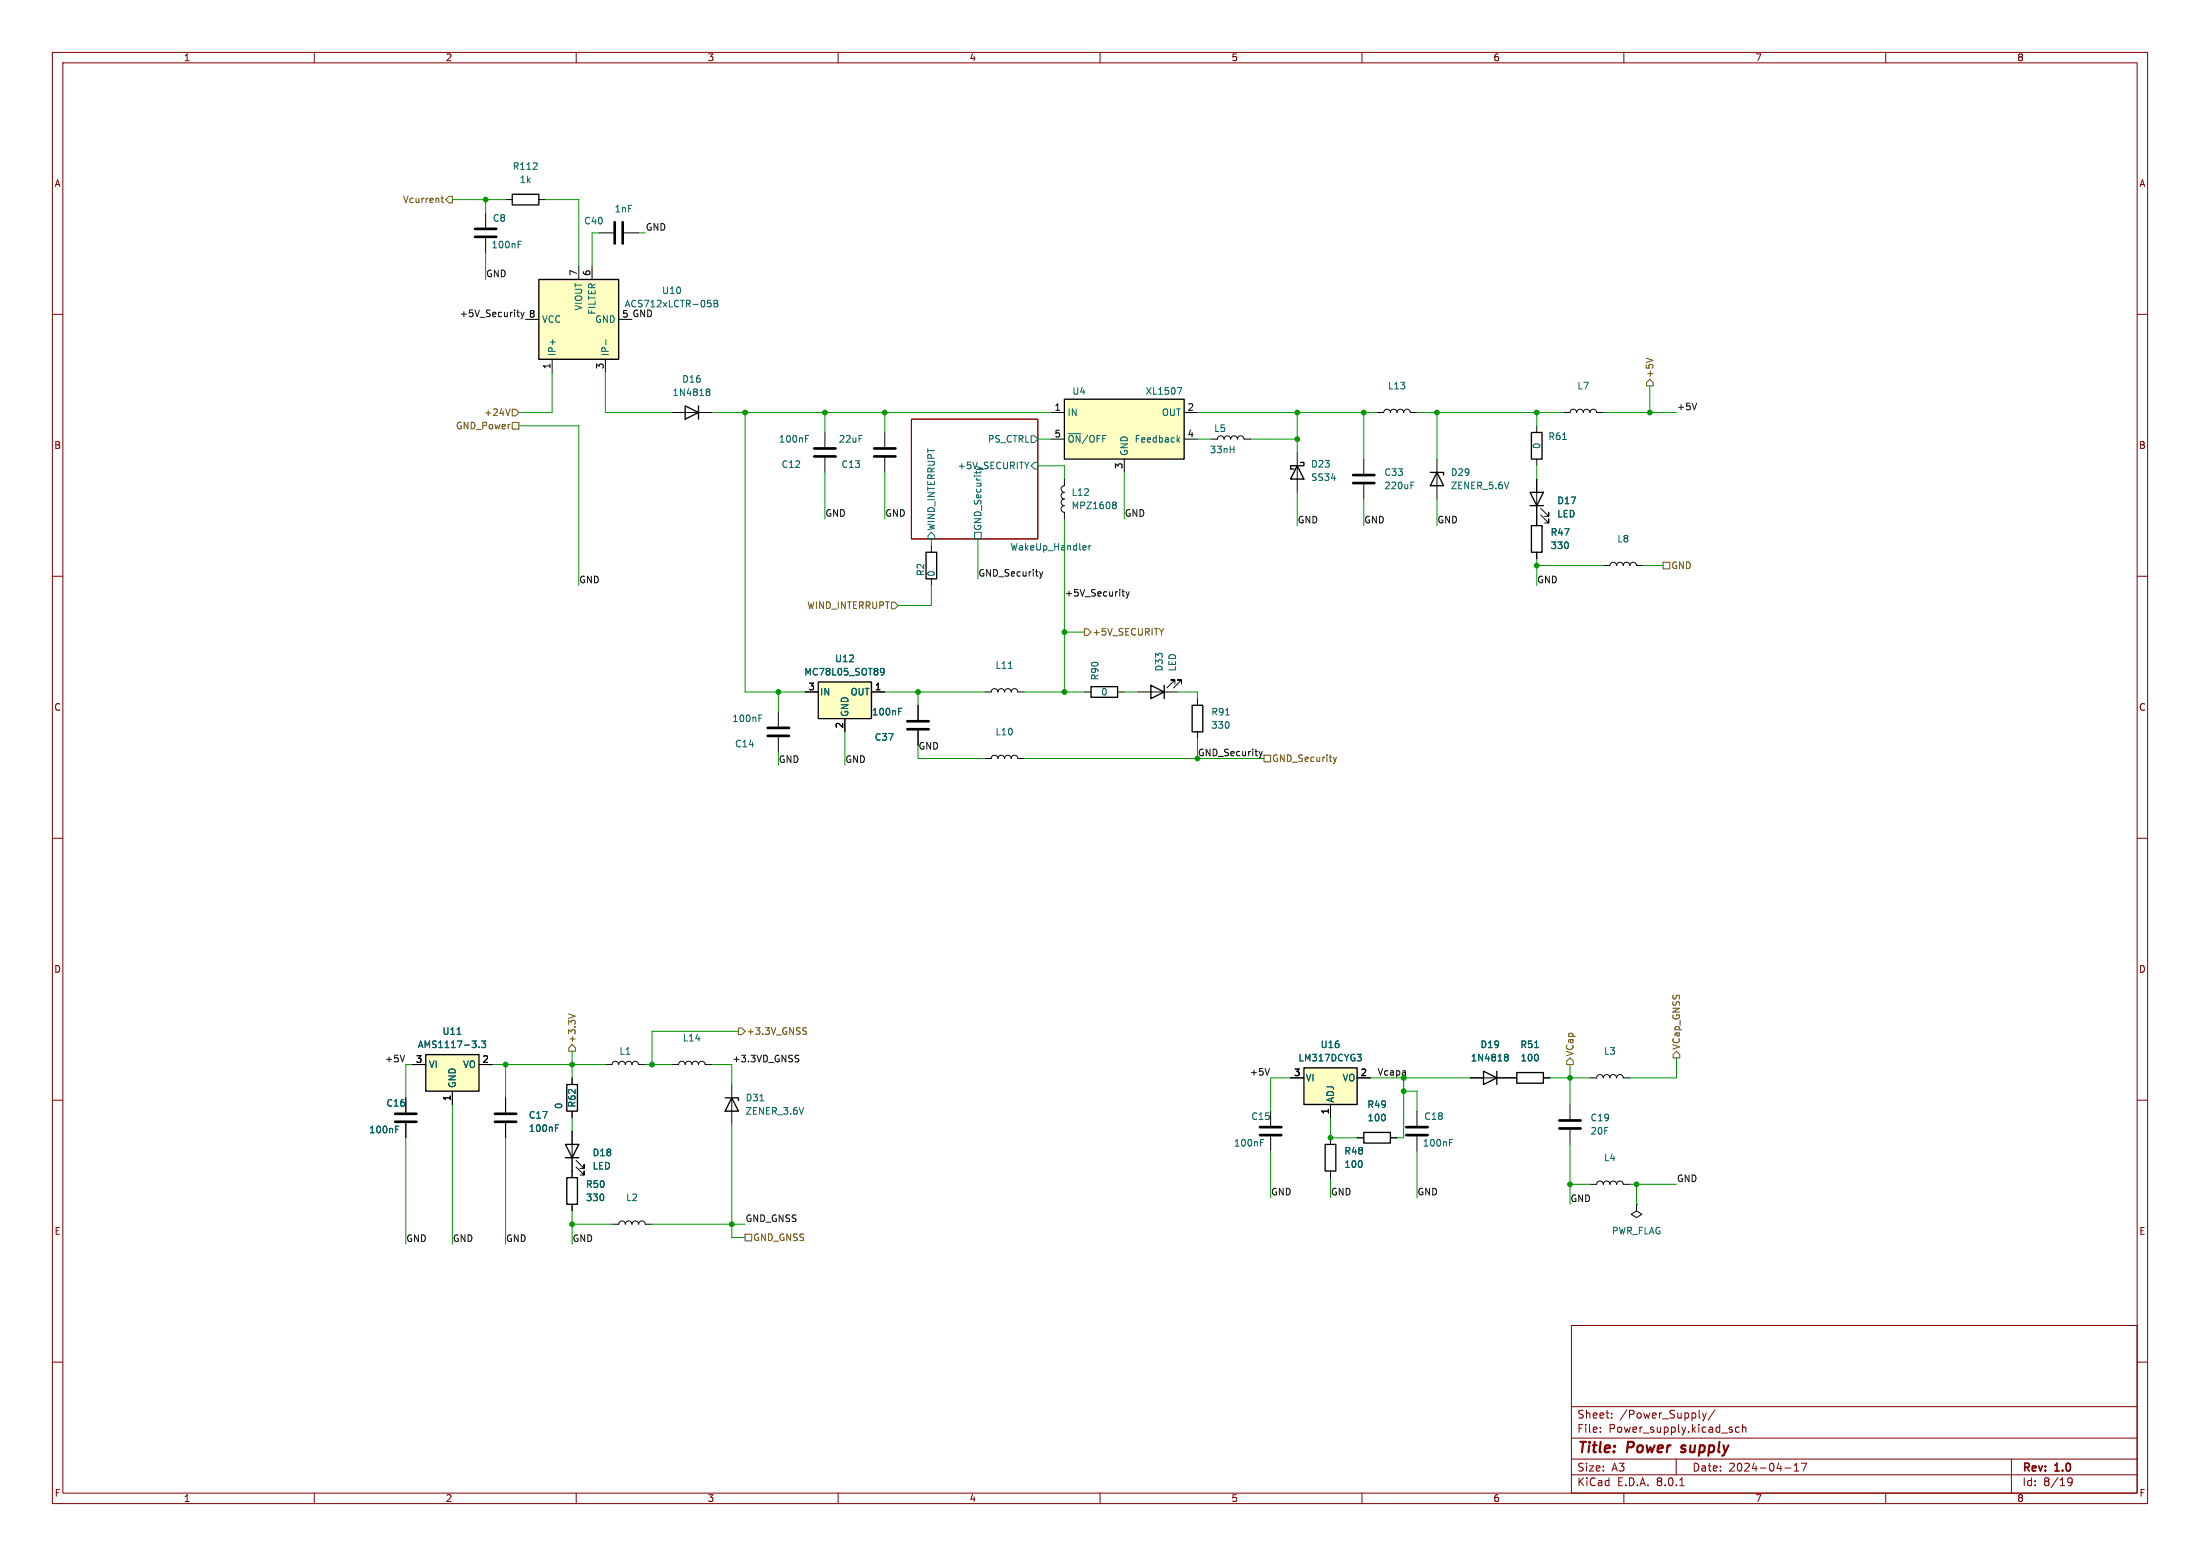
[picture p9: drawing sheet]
<svg xmlns="http://www.w3.org/2000/svg" width="420mm" height="297mm" viewBox="0 0 420 297" stroke-linecap="round" stroke-linejoin="round" font-family="sans-serif">
<g fill="none" stroke="#840000" stroke-width=".19">
<path d="M10 10h400v277h-400zM12 12h396v273h-396zM60 10v2M110 10v2M160 10v2M210 10v2M260 10v2M310 10v2M360 10v2M10 60h2M408 60h2M174 80h24.1v22.9h-24.1z"/>
<path d="M10 110h2M408 110h2M10 160h2M408 160h2M10 210h2M408 210h2M10 260h2M300 253h108v32h-108zM408 260h2M300 278.5h108M300 274.5h108M300 268.5h108"/>
<path d="M305.5 273.2v.2M305.5 272.5v.1M307.7 270.5v.2M307.7 269.8v.1M320 278.5v3M325 269.7l.4 1M325.4 270.7l-.4 .5M325.7 269.7l-.3 1M327.4 269.1l-1.3 1.9M330.7 273v.3M332 272.5l-.4-.1-.3 .3 .1 .6h.6M332.7 272.5l.2-.1 .3 .1 .1 .9"/>
<path d="M332.7 271.9v1.5M342.5 279.7l.4-.4v1.5M343.9 279.3h1l-.7 1.5M384 278.5v6.5M60 285v2M110 285v2M160 285v2M210 285v2M260 285v2M300 281.5h108M310 285v2M320.7 283.6h.8"/>
<path d="M340.7 280.2h1.2M342.5 280.8h.9M360 285v2M394.7 282.4l.3-.3 .5 .1a.99 .99 0 0 1-.3 1.4h-.3M394.7 282.7l.3 .3 .4-.1 .2-.2"/>
</g>
<path d="M320.9 277.1l.2 .1M321.1 276l-.1 .3 .1 .1" fill="none" stroke="#840000" stroke-width=".4"/>
<path d="M196.8 83.2h.7l.6 .6-.6 .7h-.7zM197.5 88.3h.6v1.2h-.6l-.7-.6zM177.8 101.6l.6 .6v.7h-1.2v-.7zM186.1 101.6h1.2v1.3h-1.2zM207.9 104.1v.9M208.2 104.1l-.3 .3" fill="none" stroke="#006464" stroke-width=".19"/>
<path d="M102.9 53.3h15.2v15.3h-15.2z" fill="#ffffc2"/>
<path d="M97.8 37.1h5.1v2h-5.1zM102.9 53.3h15.2v15.3h-15.2zM130.8 77.5l2.5 1.2-2.5 1.3zM133.3 77.5v2.5M208.3 131.1h5.1v2h-5.1zM253 218.4h2v5.1h-2zM260.3 216.2h5.1v2h-5.1zM283.2 204.5l2.5 1.2-2.5 1.3zM285.7 204.5v2.5M289.6 204.7h5v2.1h-5z" fill="none" stroke="#000" stroke-width=".25"/>
<g fill="none" stroke="#000" stroke-width=".19">
<path d="M96.5 38.1h1.3M102.9 38.1h1.2M92.7 40.6v2.8M92.7 45.5v2.8M110.5 50.8v2.5M113 50.8v2.5M114.3 44.5h2.8M119.1 44.5h2.8M100.3 61h2.6M105.4 68.6v2.5M115.6 68.6v2.5M118.1 61h2.5"/>
<path d="M128.3 78.7h7.6M157.5 82.6v2.7M157.5 87.4v2.8M168.9 82.6v2.7M168.9 87.4v2.8M148.6 135.9v2.8M207 132.1h1.3M213.4 132.1h1.2M148.6 140.7v2.8M188 144.8h1.2a.64 .64 0 0 1 .7-.7 .64 .64 0 0 1 .6 .7 .64 .64 0 0 1 .6-.7 .64 .64 0 0 1 .7 .7 .64 .64 0 0 1 .6-.7 .64 .64 0 0 1 .6 .7 .64 .64 0 0 1 .7-.7 .64 .64 0 0 1 .6 .7h1.3M115.6 203.2h1.2a.64 .64 0 0 1 .7-.6 .64 .64 0 0 1 .6 .6 .64 .64 0 0 1 .6-.6 .64 .64 0 0 1 .7 .6 .64 .64 0 0 1 .6-.6 .64 .64 0 0 1 .6 .6 .64 .64 0 0 1 .7-.6 .64 .64 0 0 1 .6 .6h1.3M128.3 203.2h1.2a.64 .64 0 0 1 .7-.6 .64 .64 0 0 1 .6 .6 .64 .64 0 0 1 .6-.6 .64 .64 0 0 1 .7 .6 .64 .64 0 0 1 .6-.6 .64 .64 0 0 1 .6 .6 .64 .64 0 0 1 .7-.6 .64 .64 0 0 1 .6 .6h1.3"/>
<path d="M242.6 212.1v2.8M242.6 216.9v2.8M254 217.2v1.2M259.1 217.2h1.2M265.4 217.2h1.3M270.5 212.1v2.8M270.5 216.9v2.8M280.7 205.7h8.9M294.6 205.7h1.3M299.7 210.8v2.8M299.7 215.6v2.8M303.5 205.7h1.3a.64 .64 0 0 1 .6-.6 .64 .64 0 0 1 .7 .6 .64 .64 0 0 1 .6-.6 .64 .64 0 0 1 .6 .6 .64 .64 0 0 1 .7-.6 .64 .64 0 0 1 .6 .6 .64 .64 0 0 1 .6-.6 .64 .64 0 0 1 .7 .6h1.2"/>
<path d="M116.8 233.7h1.3a.64 .64 0 0 1 .6-.7 .64 .64 0 0 1 .7 .7 .64 .64 0 0 1 .6-.7 .64 .64 0 0 1 .6 .7 .64 .64 0 0 1 .7-.7 .64 .64 0 0 1 .6 .7 .64 .64 0 0 1 .7-.7 .64 .64 0 0 1 .6 .7h1.3M254 223.5v1.3M303.5 226.1h1.3a.64 .64 0 0 1 .6-.7 .64 .64 0 0 1 .7 .7 .64 .64 0 0 1 .6-.7 .64 .64 0 0 1 .6 .7 .64 .64 0 0 1 .7-.7 .64 .64 0 0 1 .6 .7 .64 .64 0 0 1 .6-.7 .64 .64 0 0 1 .7 .7h1.2M312.4 229.9v1.2l1 .7-1 .6-1-.6 1-.7M312.4 229.9h.1"/>
</g>
<g fill="none" stroke="#006464" stroke-width=".19">
<path d="M98.9 46.7h.4M98.9 46h.6M135.1 57.3h.6M135.5 57.8l.3 .2v.3l-.3 .3M136.3 57.3h.4l.3 .3-.3 .3 .3 .1v.3l-.2 .3h-.5zM136.3 57.9h.4M115.7 64.8v1M134.9 74.7l.1 .1M134.9 74.3l.4-.1 .2 .2v.1l-.2 .3M135 74.8h.3M135 74.8h-.1M135.3 74.8l.2 .2v.4l-.2 .1-.4-.1"/>
<path d="M153.8 83.7h.4M153.8 83.1h.6M144.9 137.1h.4M144.9 136.5h.6M293 200h.7M240.6 218.1h.5M240.6 217.5h.7M276.7 218.1h.4M276.7 217.5h.6M287.3 201.7l.1 .1M287.3 201.3l.4-.1 .2 .2v.1l-.2 .3M287.4 201.8h.3"/>
<path d="M287.4 201.8h-.1M287.7 201.8l.2 .2v.4l-.2 .1-.4-.1"/>
</g>
<g fill="none" stroke="#000" stroke-width=".51">
<path d="M90.7 45.2h4M90.7 43.7h4M117.3 42.4v4.1M118.9 42.4v4.1M155.4 87.1h4.1M155.4 85.6h4.1M166.9 87.1h4M166.9 85.6h4M146.6 138.9h4M146.6 140.5h4M240.5 216.7h4.1M240.5 215.1h4.1"/>
<path d="M268.5 216.7h4M268.5 215.1h4M297.7 215.4h4.1M297.7 213.9h4.1"/>
</g>
<path d="M248.9 203.8h10.2v7h-10.2z" fill="#ffffc2"/>
<path d="M227.6 134.6h2v5.1h-2zM248.9 203.8h10.2v7h-10.2z" fill="none" stroke="#000" stroke-width=".25"/>
<path d="M231.1 83.8h1.3a.64 .64 0 0 1 .6-.6 .64 .64 0 0 1 .7 .6 .64 .64 0 0 1 .6-.6 .64 .64 0 0 1 .6 .6 .64 .64 0 0 1 .7-.6 .64 .64 0 0 1 .6 .6 .64 .64 0 0 1 .7-.6 .64 .64 0 0 1 .6 .6h1.3M228.6 133.4v1.2M228.6 139.7v1.3M246.4 205.7h2.5M254 210.8v2.6M259.1 205.7h2.5" fill="none" stroke="#000" stroke-width=".19"/>
<path d="M234 136.5h.7M259.1 201.2h.8l-.5 .5M259.8 201.8v.6" fill="none" stroke="#006464" stroke-width=".19"/>
<path d="M203.2 76.2h22.9v11.4h-22.9z" fill="#ffffc2"/>
<g fill="none" stroke="#000" stroke-width=".25">
<path d="M203.2 76.2h22.9v11.4h-22.9zM247.6 88.9l1.3 2.5h-2.5zM248.3 88.3h.6v.6h-2.5v.6h.6M273 90.2h2.6v.5M274.3 90.2l1.3 2.5h-2.6zM292.1 94h2.5l-1.2 2.5zM292.1 96.5h2.5M292.4 82.6h2v5h-2zM292.4 100.3h2v5.1h-2zM219.7 130.8l2.5 1.3-2.5 1.3zM222.2 130.8v2.6M108.2 207h2v5.1h-2z"/>
<path d="M138.4 209.6h2.6v.5M139.7 209.6l1.3 2.5h-2.6zM108.2 224.8h2v5.1h-2z"/>
</g>
<g fill="none" stroke="#000" stroke-width=".19">
<path d="M200.7 78.7h2.5M226.1 78.7h2.5M262.9 78.7h1.3a.64 .64 0 0 1 .6-.6 .64 .64 0 0 1 .6 .6 .64 .64 0 0 1 .7-.6 .64 .64 0 0 1 .6 .6 .64 .64 0 0 1 .6-.6 .64 .64 0 0 1 .7 .6 .64 .64 0 0 1 .6-.6 .64 .64 0 0 1 .6 .6h1.3M298.4 78.7h1.3a.64 .64 0 0 1 .7-.6 .64 .64 0 0 1 .6 .6 .64 .64 0 0 1 .6-.6 .64 .64 0 0 1 .7 .6 .64 .64 0 0 1 .6-.6 .64 .64 0 0 1 .6 .6 .64 .64 0 0 1 .7-.6 .64 .64 0 0 1 .6 .6h1.3M200.7 83.8h2.5M203.2 91.4v1.3a.63 .63 0 0 0-.6 .6 .63 .63 0 0 0 .6 .7 .64 .64 0 0 0-.6 .6 .64 .64 0 0 0 .6 .6 .64 .64 0 0 0-.6 .7 .64 .64 0 0 0 .6 .6 .64 .64 0 0 0-.6 .6 .64 .64 0 0 0 .6 .7v1.3M214.6 87.6v2.6M226.1 83.8h2.5M247.6 86.4v7.6M260.3 87.6v2.8M260.3 92.5v2.8M274.3 87.6v7.7"/>
<path d="M293.4 81.3v1.3M293.4 87.6v1.3M293.4 91.4v8.9M294.1 98.3l1.6 1.5v-.7v.7h-.8M294.1 97l1.6 1.6v-.8v.8h-.8M293.4 105.4v1.3M306.1 108h1.2a.64 .64 0 0 1 .7-.7 .64 .64 0 0 1 .6 .7 .64 .64 0 0 1 .6-.7 .64 .64 0 0 1 .7 .7 .64 .64 0 0 1 .6-.7 .64 .64 0 0 1 .6 .7 .64 .64 0 0 1 .7-.7 .64 .64 0 0 1 .6 .7h1.3M175.3 134.6v2.8M175.3 139.4v2.8M188 132.1h1.2a.64 .64 0 0 1 .7-.7 .64 .64 0 0 1 .6 .7 .64 .64 0 0 1 .6-.7 .64 .64 0 0 1 .7 .7 .64 .64 0 0 1 .6-.7 .64 .64 0 0 1 .6 .7 .64 .64 0 0 1 .7-.7 .64 .64 0 0 1 .6 .7h1.3M217.2 132.1h7.6M224.3 130.6v-.8h-.8h.8l-1.5 1.5"/>
<path d="M225.6 130.6v-.8h-.8h.8l-1.6 1.5M109.2 205.7v1.3M109.2 212.1v1.3M139.7 207v7.6M109.2 223.5v1.3M109.2 229.9v1.2"/>
</g>
<g fill="none" stroke="#006464" stroke-width=".19">
<path d="M224.8 74h.8l-.5 1.3M212.6 95.8h.3l.2 .3-.2 .3M212.6 96.4h.3M212.9 96.4l.2 .2v.3l-.1 .1-.4 .1M224.8 83.9l.4 .5M225.2 83.6l-.5 .4M269.4 92.6h.4M269.4 92h.6M298.3 83.9h.7M171.6 135.8h.4M171.6 135.2h.6M192.5 127.6h.8"/>
<path d="M145.1 210.1h.7"/>
</g>
<path d="M258.3 92.2h4.1M258.3 90.7h4.1M173.2 139.2h4.1M173.2 137.7h4.1" fill="none" stroke="#000" stroke-width=".51"/>
<path d="M156.2 130.2h10.2v7h-10.2z" fill="#ffffc2"/>
<path d="M176.8 105.4h2v5.1h-2zM156.2 130.2h10.2v7h-10.2zM107.9 218.4h2.6l-1.3 2.6zM107.9 221h2.6" fill="none" stroke="#000" stroke-width=".25"/>
<path d="M177.8 104.1v1.3M177.8 110.5v1.3M153.7 132.1h2.5M161.3 137.2v2.5M166.4 132.1h2.5M77.5 209.6v2.7M77.5 214.4v2.8M96.5 209.6v2.7M96.5 214.4v2.8M109.2 215.9v7.6M110 222.8l1.5 1.5v-.8v.8h-.8M110 221.5l1.5 1.5v-.8v.8h-.8" fill="none" stroke="#000" stroke-width=".19"/>
<path d="M168.2 127.6h.3l.3 .2a.84 .84 0 0 1-.4 1h-.2M168.8 128.1l-.3 .3-.3-.1M75.5 215.6h.5M75.5 215h.7M106 215.3h.5M106 214.7h.6" fill="none" stroke="#006464" stroke-width=".19"/>
<path d="M75.4 214.1h4.1M75.4 212.6h4.1M94.5 214.1h4.1M94.5 212.6h4.1" fill="none" stroke="#000" stroke-width=".51"/>
<path d="M81.3 201.3h10.1v7h-10.1z" fill="#ffffc2"/>
<path d="M81.3 201.3h10.1v7h-10.1z" fill="none" stroke="#000" stroke-width=".25"/>
<g fill="none" stroke="#000" stroke-width=".19">
<path d="M293.4 91.4v2.6M293.4 96.5v3.8M293.4 105.4v1.3M153.7 132.1h2.5M161.3 137.2v2.5M166.4 132.1h2.5M175.3 134.6v2.8M175.3 139.4v2.8M77.5 209.6v2.7M77.5 214.4v2.8M78.7 203.2h2.6M86.4 208.3v2.5"/>
<path d="M91.4 203.2h2.6M96.5 209.6v2.7M96.5 214.4v2.8M109.2 205.7v1.3M109.2 212.1v1.3M109.2 215.9v2.5M246.4 205.7h2.5M254 210.8v2.6M254 217.2v1.2M259.1 205.7h2.5M259.1 217.2h1.2M265.4 217.2h1.3"/>
<path d="M280.7 205.7h2.5M285.7 205.7h3.9M294.6 205.7h1.3M109.2 221v3.8M109.2 229.9v1.2M254 223.5v1.3"/>
</g>
<g fill="none" stroke="#006464" stroke-width=".19">
<path d="M168.2 127.6h.3l.3 .2a.84 .84 0 0 1-.4 1h-.2M168.8 128.1l-.3 .3-.3-.1M171.6 135.8h.4M171.6 135.2h.6M87.3 197.4h.7M91.4 199.8v.2M91.9 198.7h.8l-.4 .5 .3 .1v.5l-.1 .2-.6-.2M293 200h.7M75.5 215.6h.5M75.5 215h.7M106 215.3h.5M106 214.7h.6"/>
<path d="M259.1 201.2h.8l-.5 .5M259.8 201.8v.6M287.3 201.7l.1 .1M287.3 201.3l.4-.1 .2 .2v.1l-.2 .3M287.4 201.8h.3M287.4 201.8h-.1M287.7 201.8l.2 .2v.4l-.2 .1-.4-.1"/>
</g>
<g fill="none" stroke="#725600" stroke-width=".19">
<path d="M84.2 37.8h.5M84.4 37.4v1.1l.3 .2M85.7 37.5h.7v1.2h-.7l-.6-.6zM97.4 78l-.4 1.3M97.8 78.1h.6l.7 .6-.7 .7h-.6zM314.3 68.3l1.2 .5M315 72.4l.6 .6v.7h-1.3v-.7zM97.8 80.6h1.3v1.3h-1.3zM170.2 114.9h.6l.6 .7-.6 .6h-.6zM317.5 107.3h1.3v1.3h-1.3zM207 120h.6l.7 .7-.7 .6h-.6zM241.3 144.1h1.3v1.3h-1.3z"/>
<path d="M254.5 144.5l.3 .9M254.8 145.4l-.1 .3M255.1 144.5l-.3 .9M108.5 193.5l1.3 .5M109.2 199.4l.7 .6v.7h-1.3v-.7zM141 196.2h.6l.6 .7-.6 .6h-.6zM153.5 196.8l.3 .1 .2 .3-.3 .2h-.3M153.5 196.2h.5M299.7 201.9l.7 .7v.6h-1.3v-.6zM320 200.7l.7 .6v.6h-1.3v-.6zM142.2 235.6h1.3v1.3h-1.3z"/>
</g>
<g fill="none" stroke="#0f0f0f" stroke-width=".19">
<path d="M98.7 59.6h.4M98.8 59.2v1.1l.3 .1M99.4 59.6l.3 .8M100 59.6l-.3 .8M99.7 60.4l-.3 .5M323.9 77l-.4 1.2M198.5 109.1l.3 .9M198.8 110l-.2 .3M199.1 109.1l-.3 .9M214.2 112.9h.5M214.4 113.6l.3 .2M215 112.9l.3 .9"/>
<path d="M215.3 113.8l-.3 .4M215.6 112.9l-.3 .9M240.4 143.4l.3 .9M240.7 144.3l-.2 .3M241 143.4l-.3 .9M77.2 201.4l-.4 1.3M152 202l.4 .1 .1 .3-.2 .3h-.3M152 201.4l.5 .1M242.3 204l-.4 1.2"/>
</g>
<g fill="none" stroke="#009600" stroke-width=".19">
<path d="M86.4 38.1h10.1M92.7 38.1v2.5M104.1 38.1h6.4v12.7M92.7 48.3v5M114.3 44.5h-1.3v6.3M121.9 44.5h1.3M105.4 71.1v7.6h-6.3M115.6 71.1v7.6h12.7M135.9 78.7h64.8M142.2 78.7v53.4h11.5M157.5 78.7v3.9M168.9 78.7v3.9"/>
<path d="M228.6 78.7h34.3M247.6 78.7v7.7M260.3 78.7v8.9M270.5 78.7h27.9M274.3 78.7v8.9M293.4 78.7v2.6M306.1 78.7h13.9M315 73.7v5M99.1 81.3h11.4v30.5M157.5 90.2v8.9M168.9 90.2v8.9M198.1 83.8h2.6"/>
<path d="M198.1 88.9h5.1v2.5M203.2 99.1v33M214.6 90.2v8.9M228.6 83.8h2.5M238.8 83.8h8.8M247.6 94v6.3M260.3 95.3v5M274.3 95.3v5M293.4 88.9v2.5M177.8 111.8v3.8h-6.4M177.8 102.9v1.2M186.7 102.9v7.6"/>
<path d="M293.4 108h12.7M293.4 106.7v5.1M313.7 108h3.8M148.6 132.1v3.8M161.3 139.7v6.4M168.9 132.1h19.1M175.3 132.1v2.5M195.6 132.1h11.4M203.2 120.7h3.8M214.6 132.1h2.6M224.8 132.1h3.8v1.3M148.6 143.5v2.6"/>
<path d="M175.3 142.2v2.6h12.7M195.6 144.8h45.7M228.6 141v3.8M141 196.9h-16.5v6.3M77.5 217.2v20.3M78.7 203.2h-1.2v6.4M86.4 210.8v26.7M94 203.2h21.6M96.5 203.2v6.4M96.5 217.2v20.3M109.2 200.7v5M109.2 213.4v2.5"/>
<path d="M123.2 203.2h5.1M135.9 203.2h3.8v3.8M139.7 214.6v21.6h2.5M242.6 219.7v8.9M246.4 205.7h-3.8v6.4M254 213.4v3.8h5.1M261.6 205.7h19.1M268 205.7v11.5h-1.3M268 208.3h2.5v3.8M270.5 219.7v8.9M295.9 205.7h7.6M299.7 203.2v7.6"/>
<path d="M299.7 218.4v11.5M320 201.9v3.8h-8.9M109.2 231.1v6.4M109.2 233.7h7.6M124.5 233.7h17.7M254 224.8v3.8M299.7 226.1h3.8M311.1 226.1h8.9M312.4 226.1v3.8"/>
</g>
<g fill="#009600" stroke="#009600" stroke-width=".19">
<circle cx="96.5" cy="203.2" r=".46"/>
<circle cx="109.2" cy="203.2" r=".46"/>
<circle cx="148.6" cy="132.1" r=".46"/>
<circle cx="175.3" cy="132.1" r=".46"/>
<circle cx="168.9" cy="78.7" r=".46"/>
<circle cx="157.5" cy="78.7" r=".46"/>
<circle cx="142.2" cy="78.7" r=".46"/>
<circle cx="92.7" cy="38.1" r=".46"/>
<circle cx="124.5" cy="203.2" r=".46"/>
<circle cx="109.2" cy="233.7" r=".46"/>
<circle cx="139.7" cy="233.7" r=".46"/>
<circle cx="299.7" cy="226.1" r=".46"/>
<circle cx="299.7" cy="205.7" r=".46"/>
<circle cx="312.4" cy="226.1" r=".46"/>
<circle cx="260.3" cy="78.7" r=".46"/>
<circle cx="293.4" cy="108" r=".46"/>
<circle cx="293.4" cy="78.7" r=".46"/>
<circle cx="274.3" cy="78.7" r=".46"/>
<circle cx="315" cy="78.7" r=".46"/>
<circle cx="247.6" cy="83.8" r=".46"/>
<circle cx="203.2" cy="132.1" r=".46"/>
<circle cx="203.2" cy="120.7" r=".46"/>
<circle cx="247.6" cy="78.7" r=".46"/>
<circle cx="268" cy="208.3" r=".46"/>
<circle cx="254" cy="217.2" r=".46"/>
</g>
<g font-size="2.8" fill="#840000">
<text x="301" y="277.9">Title:</text>
<text x="310.6" y="277.9">Power</text>
<text x="321.8" y="277.9">supply</text>
</g>
<g font-size="2.1" fill="#840000">
<text x="301" y="273.7">File:</text>
<text x="301" y="271">Sheet:</text>
<text x="307.1" y="273.7">Power_supply.kicad_sch</text>
<text x="309.2" y="271">/Power_Supply/</text>
<text x="301" y="281.1">Size:</text>
<text x="307.6" y="281.1">A3</text>
<text x="323" y="281.1">Date:</text>
<text x="330" y="281.1">2024-04-17</text>
<text x="386" y="281.3">Rev:</text>
<text x="392.4" y="281.3">1.0</text>
<text x="301" y="283.9">KiCad</text>
<text x="308.7" y="283.9">E.D.A.</text>
<text x="316.3" y="283.9">8.0.1</text>
<text x="386" y="283.9">Id:</text>
<text x="390.1" y="283.9">8/19</text>
</g>
<g font-size="1.8" fill="#840000">
<text x="35" y="11.9">1</text>
<text x="85" y="11.9">2</text>
<text x="135" y="11.9">3</text>
<text x="185" y="11.9">4</text>
<text x="235" y="11.9">5</text>
<text x="285" y="11.9">6</text>
<text x="335" y="11.9">7</text>
<text x="385" y="11.9">8</text>
<text x="10.3" y="35.9">A</text>
<text x="408.3" y="35.9">A</text>
<text x="10.3" y="85.9">B</text>
<text x="408.2" y="85.9">B</text>
<text x="10.3" y="135.9">C</text>
<text x="408.2" y="135.9">C</text>
<text x="10.3" y="185.9">D</text>
<text x="408.2" y="185.9">D</text>
<text x="10.3" y="235.9">E</text>
<text x="408.3" y="235.9">E</text>
<text x="10.3" y="285.9">F</text>
<text x="35" y="286.9">1</text>
<text x="85" y="286.9">2</text>
<text x="135" y="286.9">3</text>
<text x="185" y="286.9">4</text>
<text x="235" y="286.9">5</text>
<text x="285" y="286.9">6</text>
<text x="335" y="286.9">7</text>
<text x="385" y="286.9">8</text>
<text x="408.3" y="285.9">F</text>
</g>
<g font-size="1.8" fill="#006464">
<text x="97.8" y="32.6">R112</text>
<text x="99.1" y="35.2">1k</text>
<text x="117.2" y="40.7">1nF</text>
<text x="93.7" y="47.6">100nF</text>
<text x="94" y="42.5">C8</text>
<text x="111.4" y="43">C40</text>
<text x="111.4" y="59.4" transform="rotate(-90 111.4 59.4)">VIOUT</text>
<text x="119.2" y="58.9">ACS712xLCTR-05B</text>
<text x="126.3" y="56.3">U10</text>
<text x="103.4" y="61.8">VCC</text>
<text x="113.5" y="61.8">GND</text>
<text x="113.9" y="60.2" transform="rotate(-90 113.9 60.2)">FILTER</text>
<text x="106.3" y="68.1" transform="rotate(-90 106.3 68.1)">IP+</text>
<text x="116.4" y="68.1" transform="rotate(-90 116.4 68.1)">IP-</text>
<text x="128.3" y="75.8">1N4818</text>
<text x="130.1" y="73.3">D16</text>
<text x="204.6" y="75.5">U4</text>
<text x="218.6" y="75.5">XL1507</text>
<text x="264.9" y="74.5">L13</text>
<text x="301" y="74.5">L7</text>
<text x="203.7" y="79.6">IN</text>
<text x="221.7" y="79.6">OUT</text>
<text x="231.7" y="82.7">L5</text>
<text x="148.6" y="84.7">100nF</text>
<text x="149.1" y="89.5">C12</text>
<text x="160" y="84.7">22uF</text>
<text x="160.5" y="89.5">C13</text>
<text x="182.7" y="89.8">+5V_SECURITY</text>
<text x="188.5" y="84.7">PS_CTRL</text>
<text x="203.7" y="84.7">~{ON}/OFF</text>
<text x="215.5" y="87.1" transform="rotate(-90 215.5 87.1)">GND</text>
<text x="216.5" y="84.7">Feedback</text>
<text x="230.9" y="86.7">33nH</text>
<text x="250.2" y="89.4">D23</text>
<text x="294.2" y="85.8" transform="rotate(-90 294.2 85.8)">0</text>
<text x="295.5" y="84.2">R61</text>
<text x="204.5" y="94.8">L12</text>
<text x="250.2" y="92">SS34</text>
<text x="264.2" y="91">C33</text>
<text x="264.2" y="93.6">220uF</text>
<text x="276.9" y="91">D29</text>
<text x="276.9" y="93.6">ZENER_5.6V</text>
<text x="178.7" y="101.4" transform="rotate(-90 178.7 101.4)">WIND_INTERRUPT</text>
<text x="187.6" y="101.4" transform="rotate(-90 187.6 101.4)">GND_Security</text>
<text x="204.5" y="97.4">MPZ1608</text>
<text x="297.2" y="96.4">D17</text>
<text x="297.2" y="99">LED</text>
<text x="192.8" y="105.2">WakeUp_Handler</text>
<text x="295.9" y="102.5">R47</text>
<text x="295.9" y="105">330</text>
<text x="308.7" y="103.7">L8</text>
<text x="176.6" y="110.1" transform="rotate(-90 176.6 110.1)">R2</text>
<text x="178.7" y="110.2" transform="rotate(-90 178.7 110.2)">0</text>
<text x="153.4" y="129.1">MC78L05_SOT89</text>
<text x="159.3" y="126.6">U12</text>
<text x="189.9" y="127.9">L11</text>
<text x="209.9" y="130" transform="rotate(-90 209.9 130)">R90</text>
<text x="222.2" y="128.3" transform="rotate(-90 222.2 128.3)">D33</text>
<text x="224.7" y="128.3" transform="rotate(-90 224.7 128.3)">LED</text>
<text x="156.5" y="132.9">IN</text>
<text x="162.2" y="136.9" transform="rotate(-90 162.2 136.9)">GND</text>
<text x="162.3" y="132.9">OUT</text>
<text x="166.4" y="136.8">100nF</text>
<text x="210.1" y="132.9">0</text>
<text x="231.1" y="136.8">R91</text>
<text x="139.7" y="138">100nF</text>
<text x="140.2" y="142.8">C14</text>
<text x="166.9" y="141.6">C37</text>
<text x="189.9" y="140.6">L10</text>
<text x="231.1" y="139.3">330</text>
<text x="84.4" y="197.7">U11</text>
<text x="79.7" y="200.3">AMS1117-3.3</text>
<text x="118.2" y="201.5">L1</text>
<text x="130.3" y="199">L14</text>
<text x="247.8" y="202.8">LM317DCYG3</text>
<text x="252" y="200.3">U16</text>
<text x="280.7" y="202.8">1N4818</text>
<text x="282.5" y="200.3">D19</text>
<text x="290.2" y="200.3">R51</text>
<text x="290.2" y="202.8">100</text>
<text x="306.1" y="201.5">L3</text>
<text x="81.8" y="204.1">VI</text>
<text x="87.2" y="207.8" transform="rotate(-90 87.2 207.8)">GND</text>
<text x="88.3" y="204.1">VO</text>
<text x="249.2" y="206.6">VI</text>
<text x="256.2" y="206.6">VO</text>
<text x="73.7" y="211.4">C16</text>
<text x="100.8" y="213.7">C17</text>
<text x="107.5" y="211.8" transform="rotate(-90 107.5 211.8)">0</text>
<text x="110.1" y="211.5" transform="rotate(-90 110.1 211.5)">R62</text>
<text x="142.2" y="210.4">D31</text>
<text x="142.2" y="213">ZENER_3.6V</text>
<text x="238.8" y="214">C15</text>
<text x="254.9" y="210.6" transform="rotate(-90 254.9 210.6)">ADJ</text>
<text x="260.9" y="211.7">R49</text>
<text x="261" y="214.2">100</text>
<text x="271.8" y="214">C18</text>
<text x="303.5" y="214.2">C19</text>
<text x="70.4" y="216.5">100nF</text>
<text x="100.8" y="216.3">100nF</text>
<text x="113" y="220.9">D18</text>
<text x="235.5" y="219">100nF</text>
<text x="256.6" y="220.6">R48</text>
<text x="271.5" y="219">100nF</text>
<text x="303.5" y="216.8">20F</text>
<text x="306.1" y="221.8">L4</text>
<text x="111.8" y="226.9">R50</text>
<text x="113" y="223.4">LED</text>
<text x="256.6" y="223.1">100</text>
<text x="111.8" y="229.5">330</text>
<text x="119.4" y="229.5">L2</text>
<text x="307.6" y="235.8">PWR_FLAG</text>
</g>
<g font-size="1.8" fill="#725600">
<text x="76.8" y="39">Vcurrent</text>
<text x="315.8" y="72.2" transform="rotate(-90 315.8 72.2)">+5V</text>
<text x="86.9" y="82.1">GND_Power</text>
<text x="92.3" y="79.6">+24V</text>
<text x="319" y="108.8">GND</text>
<text x="154" y="116.4">WIND_INTERRUPT</text>
<text x="208.5" y="121.5">+5V_SECURITY</text>
<text x="242.8" y="145.6">GND_Security</text>
<text x="142.4" y="197.7">+3.3V_GNSS</text>
<text x="110.1" y="199.2" transform="rotate(-90 110.1 199.2)">+3.3V</text>
<text x="300.6" y="201.7" transform="rotate(-90 300.6 201.7)">VCap</text>
<text x="320.9" y="200.5" transform="rotate(-90 320.9 200.5)">VCap_GNSS</text>
<text x="143.7" y="237.1">GND_GNSS</text>
</g>
<g font-size="1.8" fill="#0f0f0f">
<text x="123.2" y="44.1">GND</text>
<text x="92.7" y="53">GND</text>
<text x="87.7" y="60.6">+5V_Security</text>
<text x="118.7" y="60.7">5 GND</text>
<text x="320" y="78.4">+5V</text>
<text x="157.5" y="98.7">GND</text>
<text x="168.9" y="98.7">GND</text>
<text x="214.6" y="98.7">GND</text>
<text x="247.6" y="100">GND</text>
<text x="260.3" y="100">GND</text>
<text x="274.3" y="100">GND</text>
<text x="110.5" y="111.4">GND</text>
<text x="186.7" y="110.1">GND_Security</text>
<text x="203.2" y="114">+5V_Security</text>
<text x="293.4" y="111.4">GND</text>
<text x="175.3" y="143.2">GND</text>
<text x="148.6" y="145.7">GND</text>
<text x="161.3" y="145.7">GND</text>
<text x="73.4" y="202.9">+5V</text>
<text x="139.7" y="202.9">+3.3VD_GNSS</text>
<text x="238.5" y="205.4">+5V</text>
<text x="320" y="225.7">GND</text>
<text x="142.2" y="233.3">GND_GNSS</text>
<text x="242.6" y="228.3">GND</text>
<text x="254" y="228.3">GND</text>
<text x="270.5" y="228.3">GND</text>
<text x="299.7" y="229.5">GND</text>
<text x="77.5" y="237.1">GND</text>
<text x="86.4" y="237.1">GND</text>
<text x="96.5" y="237.1">GND</text>
<text x="109.2" y="237.1">GND</text>
</g>
<g font-size="1.8">
<text x="110.2" y="52.8" transform="rotate(-90 110.2 52.8)">7</text>
<text x="112.8" y="52.8" transform="rotate(-90 112.8 52.8)">6</text>
<text x="100.9" y="60.7">8</text>
<text x="105.2" y="70.6" transform="rotate(-90 105.2 70.6)">1</text>
<text x="115.3" y="70.6" transform="rotate(-90 115.3 70.6)">3</text>
<text x="201.2" y="78.5">1</text>
<text x="201.2" y="83.6">5</text>
<text x="226.6" y="78.5">2</text>
<text x="226.6" y="83.6">4</text>
<text x="214.4" y="89.6" transform="rotate(-90 214.4 89.6)">3</text>
<text x="154.2" y="131.8">3</text>
<text x="166.9" y="131.8">1</text>
<text x="161" y="139.1" transform="rotate(-90 161 139.1)">2</text>
<text x="79.3" y="202.9">3</text>
<text x="92" y="202.9">2</text>
<text x="246.9" y="205.5">3</text>
<text x="259.6" y="205.5">2</text>
<text x="86.1" y="210.3" transform="rotate(-90 86.1 210.3)">1</text>
<text x="253.7" y="212.8" transform="rotate(-90 253.7 212.8)">1</text>
</g>
<g font-size="1.8" fill="#009600">
<text x="228.6" y="144.4">GND_Security</text>
<text x="262.9" y="205.4">Vcapa</text>
</g>
</svg>
